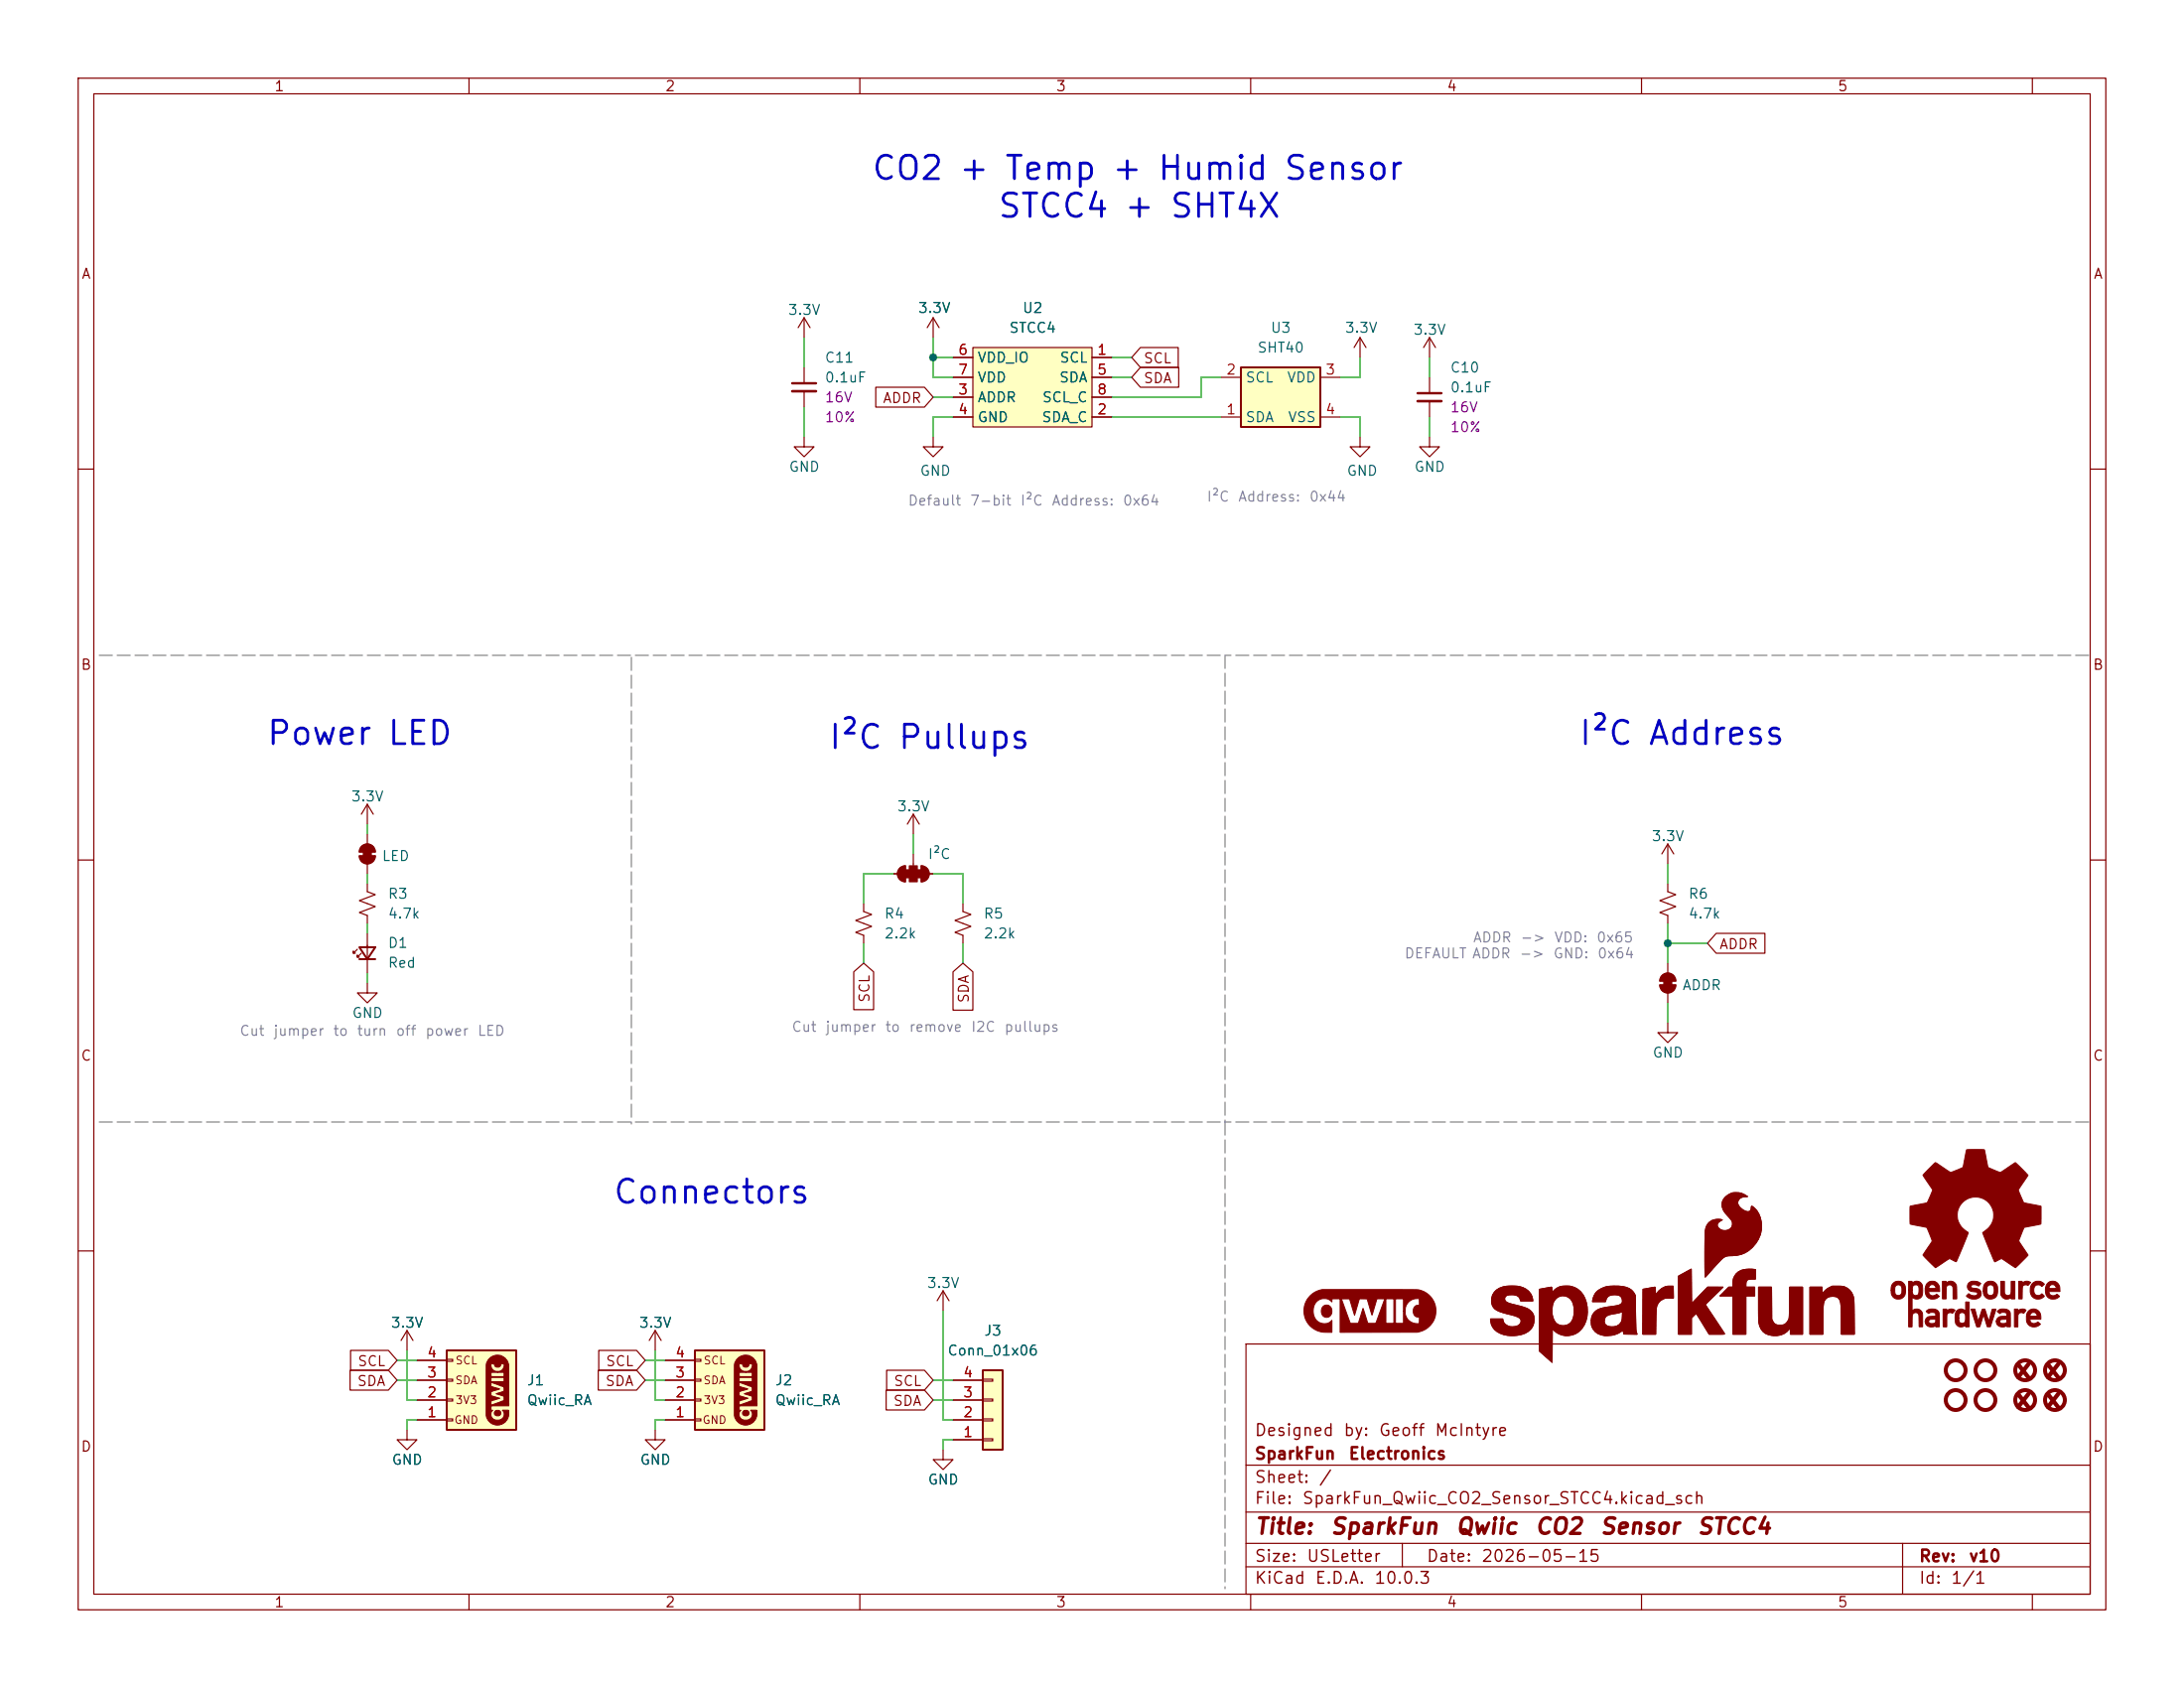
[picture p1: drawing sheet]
<svg xmlns="http://www.w3.org/2000/svg" width="279mm" height="216mm" viewBox="0 0 279 216" stroke-linecap="round" stroke-linejoin="round" font-family="sans-serif">
<g fill="none" stroke="#840000" stroke-width=".15">
<path d="M10 10h259.4v195.9h-259.4zM12 12h255.4v191.9h-255.4zM60 10v2M110 10v2M160 10v2M210 10v2M260 10v2M119.4 55.9v1.3h1.2l-1.2 1.2-1.3-1.2h1.3M182.9 55.9v1.3h1.2l-1.2 1.2-1.3-1.2h1.3M10 60h2M267.4 60h2M10 110h2"/>
<path d="M47 119.4v5.1M114.3 111.8h1.3M115.1 111l.4-.2 .3-.1v2.1a1.02 1.02 0 0 1-.9-.7 1.02 1.02 0 0 1 .2-1.1zM116.8 109.2v1.5M117.9 110.7a1.02 1.02 0 0 1 1 1.1 1.02 1.02 0 0 1-1 1zM118.1 111.8h1.3M267.4 110h2M45.7 121.4l-.5 .5v-.2v.2h.3M46.2 121.9l-.5 .5v-.2v.2h.3M47 125.7v1.3h1.3l-1.3 1.3-1.3-1.3h1.3M213.4 130.8v1.3h1.2l-1.2 1.3-1.3-1.3h1.3M10 160h2"/>
<path d="M159.4 171.9h108v32h-108zM267.4 160h2M83.8 182.9v1.3h1.3l-1.3 1.2-1.3-1.2h1.3M159.4 197.4h108M159.4 193.4h108M159.4 187.4h108M179.4 197.4v3M243.4 197.4v6.5M60 203.9v2M110 203.9v2M159.4 200.4h108M160 203.9v2"/>
<path d="M210 203.9v2M260 203.9v2"/>
</g>
<g fill="none" stroke="#840000" stroke-width=".51">
<circle cx="250.2" cy="175.3" r="1.27"/>
<circle cx="254" cy="175.3" r="1.27"/>
<circle cx="259.1" cy="175.3" r="1.27"/>
</g>
<g fill="#840000" stroke="#840000" stroke-width=".13">
<path d="M242.2 164.1a.97 .97 0 0 1 1.2-.1 .97 .97 0 0 1 .4 1.2 .94 .94 0 0 1-1 1 .94 .94 0 0 1-.9-1.2h.5a.5 .5 0 0 0 .5 .7 .5 .5 0 0 0 .4-.7 .49 .49 0 0 0-.4-.7 .49 .49 0 0 0-.5 .7h-.5l.1-.5z"/>
<path d="M244.2 163.9h.4v.2a.81 .81 0 0 1 1-.1 .81 .81 0 0 1 .4 .9v.2a.82 .82 0 0 1-.4 .9 .82 .82 0 0 1-1-.1v1.8a.81 .81 0 0 1 1-.2 .81 .81 0 0 1 .4 1v1.2h-.5v-1.2a.47 .47 0 0 0-.4-.6 .47 .47 0 0 0-.5 .6v1.2h-.4v-4.7h.4v.2a.44 .44 0 0 0 .5 .5 .44 .44 0 0 0 .4-.6 .54 .54 0 0 0-.4-.8 .47 .47 0 0 0-.5 .7h-.4z"/>
<path d="M246.4 167.7a1.02 1.02 0 0 1 1.7 .3v1.7h-.5v-.2a.8 .8 0 0 1-.8 .2 .8 .8 0 0 1-.5-.7h.4a.47 .47 0 0 0 .6 .3 .47 .47 0 0 0 .3-.6l-.7 .1-.2 .2h-.4a.77 .77 0 0 1 .9-.6l.4-.1a.4 .4 0 0 0-.1-.4 .4 .4 0 0 0-.5 0h-.1a.3 .3 0 0 1-.5-.2z"/>
<path d="M246.5 164.2a.92 .92 0 0 1 1.1-.3 .92 .92 0 0 1 .5 1v.3h-1.4a.58 .58 0 0 0 .4 .5 .58 .58 0 0 0 .6-.2l.4 .3a1.05 1.05 0 0 1-1.3 .3 1.05 1.05 0 0 1-.5-1.3h1.4a.47 .47 0 0 0-.5-.5 .47 .47 0 0 0-.5 .5h-.4z"/>
<path d="M248.5 163.9h.5v.2a.84 .84 0 0 1 1-.1 .84 .84 0 0 1 .3 1v1.1h-.4v-1.1a.48 .48 0 0 0-.5-.7 .48 .48 0 0 0-.4 .7v1.1h-.5z"/>
<path d="M248.6 167.4h.5v.3a.78 .78 0 0 1 1-.1l-.3 .4a.48 .48 0 0 0-.6 0 .48 .48 0 0 0-.1 .5v1.2h-.5z"/>
<path d="M251.5 166.5h.4v3.2h-.4v-.2a.8 .8 0 0 1-1 .1 .8 .8 0 0 1-.4-.9v-.1h.5a.48 .48 0 0 0 .4 .7 .48 .48 0 0 0 .5-.7 .48 .48 0 0 0-.5-.7 .48 .48 0 0 0-.4 .7h-.5a.83 .83 0 0 1 .3-1 .83 .83 0 0 1 .9 0l.2 .1z"/>
<path d="M251.9 164.1l.5-.2a1.28 1.28 0 0 1 1 .3l-.3 .3a.73 .73 0 0 0-.9 0v.2l.3 .1a.72 .72 0 0 1 1 .6 .72 .72 0 0 1-.9 .8 1.26 1.26 0 0 1-1.1-.4l.4-.3a.79 .79 0 0 0 1.1 0v-.1a.63 .63 0 0 0-.7-.2 .64 .64 0 0 1-.6-.4 .64 .64 0 0 1 .2-.7z"/>
<path d="M252.2 167.5l.4-.1 .5 1.6 .4-1.3a.29 .29 0 0 1 .4-.3l.5 1.5 .5-1.4h.4l-.7 2.2h-.4l-.4-1.5-.4 1.2a.25 .25 0 0 1-.3 .3h-.2z"/>
<path d="M254 164.1a.93 .93 0 0 1 1.1-.1 .93 .93 0 0 1 .5 .9 .95 .95 0 0 1-.8 1.3 .95 .95 0 0 1-1.1-1.1h.5a.49 .49 0 0 0 .6 .6 .49 .49 0 0 0 .3-.7 .49 .49 0 0 0-.4-.7 .49 .49 0 0 0-.5 .6v.2h-.5l.1-.7z"/>
<path d="M255.5 167.7a1.08 1.08 0 0 1 1.7 .2v1.8h-.5v-.2a.81 .81 0 0 1-1.3-.5h.4a.54 .54 0 0 0 .9 .1v-.4l-.6 .1h-.2l-.1 .2h-.4a.77 .77 0 0 1 .9-.6l.4-.1a.4 .4 0 0 0-.1-.4 .4 .4 0 0 0-.5 0l-.2 .1z"/>
<path d="M256 163.9h.4v1.1a.46 .46 0 0 0 .4 .7 .46 .46 0 0 0 .5-.6v-1.2h.5v2.2h-.5v-.2a.81 .81 0 0 1-1.3-.3z"/>
<path d="M247.1 149.1l.5-.4 1.6 1a.48 .48 0 0 0 .7 .1l1-.4a.42 .42 0 0 0 .3-.5l.4-1.8 2.1-.1 .2 .1 .4 1.9a.39 .39 0 0 0 .4 .5l1.2 .5 1.9-1.3 .4 .4 1.2 1.2-1.2 1.9 .5 1.2a.57 .57 0 0 0 .7 .5l1.7 .4v2.2l-2.1 .5-.6 1.3a.51 .51 0 0 0 .1 .8l1 1.4-.2 .2-1.5 1.4-1.4-.9a.5 .5 0 0 0-.8 0l-.4 .2-.1-.1-1.4-3.4a.24 .24 0 0 1 0-.3 .24 .24 0 0 1 .2-.1 2.34 2.34 0 0 0 .5-3.6 2.34 2.34 0 0 0-3.6 .2 2.34 2.34 0 0 0 .9 3.5l.1 .2-1.5 3.5-.1 .1-.3-.2a.54 .54 0 0 0-.9 .1l-1.4 .8-.2-.1-1.4-1.5 .8-1.2a.66 .66 0 0 0 .4-.7l-.6-1.3a.41 .41 0 0 0-.5-.4l-1.7-.3-.1-.5 .1-1.8 1.7-.4a.55 .55 0 0 0 .6-.5l.4-.9a.38 .38 0 0 0 0-.6l-1.1-1.6z"/>
<path d="M257.7 167.4h.4v.3a.69 .69 0 0 1 1.1-.1l-.3 .4a.51 .51 0 0 0-.6 0 .51 .51 0 0 0-.2 .6v1.1h-.4z"/>
<path d="M258.3 163.9h.4v.2l.5-.2h.3l.3 .1-.2 .2a.27 .27 0 0 1-.4 .1 .42 .42 0 0 0-.5 .6v1.2h-.4z"/>
<path d="M259.6 167.6a.98 .98 0 0 1 1.1 0 .98 .98 0 0 1 .4 1.1h-1.4a.58 .58 0 0 0 .4 .6 .58 .58 0 0 0 .6-.2l.3 .3a1.05 1.05 0 0 1-1.3 .2 1.05 1.05 0 0 1-.5-1.2h1.4a.47 .47 0 0 0-.5-.5 .47 .47 0 0 0-.4 .5h-.5l.1-.4z"/>
<path d="M260 164.1a1.05 1.05 0 0 1 1.5 .2l-.3 .3a.6 .6 0 0 0-.7-.2 .6 .6 0 0 0-.3 .7 .57 .57 0 0 0 .4 .6 .57 .57 0 0 0 .6-.2l.3 .2a1.01 1.01 0 0 1-1.3 .3 1.01 1.01 0 0 1-.5-1.2z"/>
<path d="M262 164.1a.93 .93 0 0 1 1-.1 .93 .93 0 0 1 .5 .9v.3h-1.4a.64 .64 0 0 0 1.1 .4l.3 .2a1.05 1.05 0 0 1-1.3 .2 1.05 1.05 0 0 1-.5-1.2h1.4a.47 .47 0 0 0-.5-.5 .47 .47 0 0 0-.5 .5h-.4l.1-.4z"/>
</g>
<path d="M46 121.2h2l-1 1.5zM46 122.7h2" fill="none" stroke="#840000" stroke-width=".25"/>
<g fill="#840000" stroke="#840000" stroke-width=".15">
<path d="M117.3 111.3h.6v1h-.6z"/>
<path d="M117.9 110.7a1.02 1.02 0 0 1 1 1.1 1.02 1.02 0 0 1-1 1z"/>
<path d="M116.3 110.7h1v2.1h-1z"/>
<path d="M115.8 111.3h.5v1h-.5z"/>
<path d="M115.1 111l.4-.2 .3-.1v2.1a1.02 1.02 0 0 1-.9-.7 1.02 1.02 0 0 1 .2-1.1z"/>
</g>
<path d="M57.1 172.7h8.9v10.2h-8.9z" fill="#ffffc2"/>
<g fill="#840000" stroke="#840000" stroke-width=".13">
<path d="M62.6 173.7a1.46 1.46 0 0 1 2.5 .9v5.2h-2.3v-.1l1.7-.6v-.5l-1-.3 1-.4v-2.4h-.8v-.1a.8 .8 0 0 0 .8-.9l-.4-.1a.4 .4 0 0 1-.4 .5 .4 .4 0 0 1-.4-.5l-.5 .1a.82 .82 0 0 0 .9 .9v.1h-.9v.6h1.7v.1h-1.7v.5h1.7v.7l-1.7-.6v.5l1.1 .4-1.1 .3v.5l1.1 .3-1.1 .4v1.2h.2a.82 .82 0 0 0 .4 1.3 .82 .82 0 0 0 1.1-.8l-.2-.5h.8a1.49 1.49 0 0 1-1.1 1.8 1.49 1.49 0 0 1-1.8-1.2v-6.4l.1-.5z"/>
<circle cx="63.7" cy="180.7" r=".4"/>
</g>
<path d="M57.1 172.7h8.9v10.2h-8.9z" fill="none" stroke="#840000" stroke-width=".25"/>
<g fill="none" stroke="#840000" stroke-width=".15">
<path d="M110.5 115.6v1l1 .4-2 .7 2 .8-2 .8 1 .3v1.1M116.8 104.1l-.7 1.3M116.8 104.1l.8 1.3M116.8 104.1v2.6M123.2 115.6v1l1 .4-2 .7 2 .8-2 .8 1 .3v1.1M53.3 179.1h3.8M53.3 176.5h3.8M53.3 174h3.8M57.1 173.9h.8v.2h-.8zM57.1 176.4h.8v.3h-.8zM57.1 178.9h.8v.3h-.8zM52.1 182.9v1.3h1.2l-1.2 1.2-1.3-1.2h1.3"/>
<path d="M53.3 181.6h3.8M57.1 181.5h.8v.2h-.8z"/>
</g>
<path d="M124.5 44.5h15.2v10.1h-15.2z" fill="#ffffc2"/>
<path d="M121.9 45.7h2.6M121.9 53.3h2.6M121.9 50.8h2.6M121.9 48.3h2.6M124.5 44.5h15.2v10.1h-15.2zM139.7 45.7h2.5M139.7 53.3h2.5M139.7 50.8h2.5M139.7 48.3h2.5M182.9 43.2l-.8 1.3M182.9 43.2l.7 1.3M182.9 43.2v2.5" fill="none" stroke="#840000" stroke-width=".15"/>
<path d="M158.7 47h10.2v7.6h-10.2z" fill="#ffffc2"/>
<path d="M158.7 47h10.2v7.6h-10.2z" fill="none" stroke="#840000" stroke-width=".25"/>
<g fill="none" stroke="#840000" stroke-width=".15">
<path d="M102.9 55.9v1.3h1.2l-1.2 1.2-1.3-1.2h1.3M102.9 40.6l-.8 1.3M102.9 40.6l.7 1.3M102.9 40.6v2.6M102.9 47v2M102.9 50v2.1M156.2 53.3h2.5M156.2 48.3h2.5M168.9 53.3h2.5M168.9 48.3h2.5M174 55.9v1.3h1.3l-1.3 1.2-1.3-1.2h1.3M174 43.2l-.8 1.3"/>
<path d="M174 43.2l.8 1.3M174 43.2v2.5M47 113v1l1 .4-2 .8 2 .8-2 .7 1 .4v1M83.8 170.2l-.7 1.3M83.8 170.2l.8 1.3M83.8 170.2v2.5M120.6 185.4v1.3h1.3l-1.3 1.3-1.2-1.3h1.2"/>
</g>
<path d="M101.3 49h3.1" fill="none" stroke="#840000" stroke-width=".3"/>
<path d="M101.3 50h3.1" fill="none" stroke="#840000" stroke-width=".33"/>
<path d="M125.7 175.3h2.6v10.1h-2.6z" fill="#ffffc2"/>
<path d="M125.7 175.3h2.6v10.1h-2.6z" fill="none" stroke="#840000" stroke-width=".25"/>
<g fill="none" stroke="#840000" stroke-width=".15">
<path d="M119.4 40.6l-.8 1.3M119.4 40.6l.7 1.3M119.4 40.6v2.6M120.6 165.1l-.7 1.3M120.6 165.1l.8 1.3M120.6 165.1v2.5M121.9 179.1h3.8M121.9 176.5h3.8M125.7 178.9h1.3v.3h-1.3zM125.7 176.4h1.3v.3h-1.3zM121.9 184.2h3.8M121.9 181.6h3.8"/>
<path d="M125.7 184h1.3v.3h-1.3zM125.7 181.5h1.3v.2h-1.3z"/>
</g>
<path d="M88.9 172.7h8.9v10.2h-8.9z" fill="#ffffc2"/>
<g fill="#840000" stroke="#840000" stroke-width=".13">
<path d="M94.4 173.7a1.46 1.46 0 0 1 2.4 .9v5.2h-2.2v-.1l1.6-.6v-.5l-1-.3 1-.4v-2.4h-.8v-.1a.8 .8 0 0 0 .8-.9l-.4-.1a.4 .4 0 0 1-.4 .5 .4 .4 0 0 1-.4-.5l-.4 .1a.82 .82 0 0 0 .8 .9v.1h-.8v.6h1.6v.1h-1.6v.5h1.6v.7l-1.6-.6v.5l1.1 .4-1.1 .3v.5l1.1 .3-1.1 .4v1.2h.2a.82 .82 0 0 0 .4 1.3 .82 .82 0 0 0 1.1-.8l-.3-.5h.8a1.49 1.49 0 0 1-1.1 1.8 1.49 1.49 0 0 1-1.8-1.2l.1-6.4 .1-.5z"/>
<path d="M191.2 165.3a3.2 3.2 0 0 1 2.9-.8 2.1 2.1 0 0 1 2 1.9h-1.6a.91 .91 0 0 0-1.1-.8 .68 .68 0 0 0-.9 .5l.1 .3a7.5 7.5 0 0 0 2.5 .8 1.62 1.62 0 0 1 .9 2.6 3.2 3.2 0 0 1-3 1 2.25 2.25 0 0 1-2.3-2.1h1.6a1.29 1.29 0 0 0 .9 1 1.29 1.29 0 0 0 1.3-.5 .56 .56 0 0 0-.4-.8l-.3-.1a7 7 0 0 1-2.7-1 1.67 1.67 0 0 1 .1-2z"/>
<path d="M196.9 164.9l1.6-.3v.8a2.5 2.5 0 0 1 2.6-.8 2.5 2.5 0 0 1 1.8 2 3.4 3.4 0 0 1-1.4 4 2.41 2.41 0 0 1-2.9-.7v4.4l-1.7-1.5v-5.1h1.6a1.53 1.53 0 0 0 1.9 1.8 1.63 1.63 0 0 0 1-1.8 1.71 1.71 0 0 0-1.2-1.9 1.46 1.46 0 0 0-1.6 1.6l-.1 .3h-1.6z"/>
<path d="M204.3 165.1a4.1 4.1 0 0 1 4.4-.1l.5 .7 .1 4.1 .1 .9-1.7-.1-.1-.5a2.98 2.98 0 0 1-3.5 .2l-.5-.7v-.7h1.6a.76 .76 0 0 0 .9 .8 1.3 1.3 0 0 0 1.5-1.6v-.3l-.5 .1a3.9 3.9 0 0 0-1.7 .5l-.2 .5h-1.6a1.66 1.66 0 0 1 1.5-1.6l.4-.1a4 4 0 0 0 1.9-.5 .76 .76 0 0 0 0-.8 .76 .76 0 0 0-.8-.3 .96 .96 0 0 0-1.2 .9h-1.7l.2-.8z"/>
<path d="M210.2 164.9l1.5-.3 .1 1.1a2.13 2.13 0 0 1 2.3-1.2v1.5h-.5a1.51 1.51 0 0 0-1.7 1.7l-.1 3h-1.6z"/>
<path d="M214.7 163.2l1.7-.9v4.4l2.1-2.1h1.9l-2.2 2.3 2.4 3.7-1.9 .1-1.7-2.7-.6 .6v2.1h-1.7z"/>
<path d="M220.7 153.1a2.13 2.13 0 0 1 2.9-.1 .99 .99 0 0 0-1.3 .8 1.5 1.5 0 0 0 1.5 1.1l.1-.1 .2-.5a2.66 2.66 0 0 1 1.3 2.5 3.9 3.9 0 0 1-4.2 3.8 2.13 2.13 0 0 0-1.5 1l-1.6 1.7v-4.2a5.2 5.2 0 0 1 .3-2.4 1.71 1.71 0 0 1 1.9-.7 .64 .64 0 0 0-.5 .4 .64 .64 0 0 0 .1 .7 .98 .98 0 0 0 1.2 .2 .98 .98 0 0 0 .5-1.2l-.2-.2a3.2 3.2 0 0 1-1.1-1.9l.2-.6z"/>
<path d="M222.1 163a2.63 2.63 0 0 1 2.5-.6v1.2a1.14 1.14 0 0 0-1.2 .3v.7h1.1v1.2h-1.1v4.9h-1.7v-4.9h-1.7l1.2-1.2h.5l.1-1.1z"/>
<path d="M225 164.6h1.6l.1 4.1a1.12 1.12 0 0 0 1.5 .7 1.52 1.52 0 0 0 .7-1.6v-3.2h1.7v6.1h-1.6v-.9a2.34 2.34 0 0 1-3.7 .2 4.1 4.1 0 0 1-.3-2.3z"/>
<path d="M231.5 164.6h1.6v.9a2.42 2.42 0 0 1 2.7-1 2.11 2.11 0 0 1 1.4 2.4v3.8h-1.6v-2.3a5.3 5.3 0 0 0-.3-2.2 1.19 1.19 0 0 0-1.4-.3 1.19 1.19 0 0 0-.7 1.3v3.5h-1.7z"/>
<path d="M169.2 167.1a.73 .73 0 0 1 1 0 .73 .73 0 0 1 .1 1 .69 .69 0 0 1-.9 .3 .69 .69 0 0 1-.4-.8z"/>
<path d="M167.7 165.7l.5-.4 .9-.4 12 .1a2.74 2.74 0 0 1 2.6 2.6 2.74 2.74 0 0 1-2.4 2.8h-9.9v-4.3h.2l1.1 3.2h1.1l.6-2 .6 2h4.6v-1.6h.2a1.51 1.51 0 0 0 1.8 1.6v-.8a.76 .76 0 0 1-.8-.8 .76 .76 0 0 1 .8-.8v-.8a1.54 1.54 0 0 0-1.8 1.6h-.2v-1.6h-1.1v3.2h-.2v-3.2h-1v3.2h-1.3l1.1-3.2h-.9l-.7 2.1-.6-2.1h-1l-.6 2.1-.6-1.8a.23 .23 0 0 0-.1-.3 .23 .23 0 0 0-.2 0h-2v.4a1.42 1.42 0 0 0-1.7-.2 1.42 1.42 0 0 0-.7 1.6 1.39 1.39 0 0 0 .9 1.3 1.39 1.39 0 0 0 1.5-.3v1.5a3.1 3.1 0 0 1-3.4-1.7 2.74 2.74 0 0 1 .7-3z"/>
<circle cx="95.4" cy="180.7" r=".4"/>
</g>
<path d="M88.9 172.7h8.9v10.2h-8.9z" fill="none" stroke="#840000" stroke-width=".25"/>
<g fill="none" stroke="#840000" stroke-width=".15">
<path d="M112 49.5h6.3l1.1 1.3-1.1 1.3h-6.3zM121.9 45.7h2.6M121.9 53.3h2.6M121.9 50.8h2.6M121.9 48.3h2.6M139.7 45.7h2.5M139.7 53.3h2.5M139.7 50.8h2.5M139.7 48.3h2.5M145.9 44.4h4.8v2.6h-4.8l-1.1-1.3zM145.9 47h4.9v2.5h-4.9l-1.1-1.2zM182.9 48.3v2"/>
<path d="M182.9 51.3v2M46 109.5h2a1.02 1.02 0 0 1-1 1 1.02 1.02 0 0 1-1-1zM46.3 108.3a1.02 1.02 0 0 1 1.1-.3 1.02 1.02 0 0 1 .6 1h-2l.1-.5zM47 102.9l-.8 1.2M47 102.9l.8 1.2M47 102.9v2.5M47 106.7v1.3M47 110.5v1.3M213.4 113v1l1 .4-2.1 .8 2.1 .8-2.1 .7 1.1 .4v1M213.4 108v2.5M213.4 108l-.8 1.2M213.4 108l.7 1.2"/>
<path d="M219.6 119.4h6.2v2.5h-6.2l-1.2-1.2zM109.2 124.3l1.3-1.1 1.3 1.1v4.8h-2.6zM121.9 124.3l1.3-1.1 1.3 1.1v4.9h-2.6zM212.3 126h2.1a1.02 1.02 0 0 1-1 1 1.02 1.02 0 0 1-1.1-1zM212.6 124.8a1.02 1.02 0 0 1 1.1-.3 1.02 1.02 0 0 1 .7 1h-2.1l.1-.4zM213.4 123.2v1.3M213.4 127v1.3M44.8 175.3h4.9l1.1 1.2-1.1 1.3h-4.9zM44.8 172.7h4.9l1.1 1.3-1.1 1.3h-4.9zM52.1 170.2l-.8 1.3M52.1 170.2l.7 1.3M52.1 170.2v2.5"/>
<path d="M53.3 179.1h3.8M53.3 176.5h3.8M53.3 174h3.8M76.5 175.3h4.9l1.1 1.2-1.1 1.3h-4.9zM76.6 172.7h4.8l1.1 1.3-1.1 1.3h-4.8zM85.1 179.1h3.8M85.1 176.5h3.8M85.1 174h3.8M88.9 173.9h.8v.2h-.8zM88.9 176.4h.8v.3h-.8zM88.9 178.9h.8v.3h-.8zM113.4 177.8h4.9l1.1 1.3-1.1 1.2h-4.9z"/>
<path d="M113.4 175.3h4.9l1.1 1.2-1.1 1.3h-4.9zM121.9 179.1h3.8M121.9 176.5h3.8M53.3 181.6h3.8M85.1 181.6h3.8M88.9 181.5h.8v.2h-.8zM121.9 181.6h3.8M121.9 184.2h3.8"/>
</g>
<path d="M181.4 50.3h3" fill="none" stroke="#840000" stroke-width=".3"/>
<path d="M181.4 51.3h3" fill="none" stroke="#840000" stroke-width=".33"/>
<g fill="#840000" stroke="#840000" stroke-width=".15">
<path d="M212.9 125.2h1v1h-1z"/>
<path d="M212.3 126h2.1a1.02 1.02 0 0 1-1 1 1.02 1.02 0 0 1-1.1-1z"/>
<path d="M212.6 124.8a1.02 1.02 0 0 1 1.1-.3 1.02 1.02 0 0 1 .7 1h-2.1l.1-.4z"/>
<path d="M46.5 108.7h1v1h-1z"/>
<path d="M46 109.5h2a1.02 1.02 0 0 1-1 1 1.02 1.02 0 0 1-1-1z"/>
<path d="M46.3 108.3a1.02 1.02 0 0 1 1.1-.3 1.02 1.02 0 0 1 .6 1h-2l.1-.5z"/>
</g>
<g fill="none" stroke="#840000" stroke-width=".51">
<circle cx="250.2" cy="179.1" r="1.27"/>
<circle cx="254" cy="179.1" r="1.27"/>
<circle cx="259.1" cy="179.1" r="1.27"/>
<circle cx="262.9" cy="175.3" r="1.27"/>
<circle cx="262.9" cy="179.1" r="1.27"/>
</g>
<path d="M12.7 83.8h143.5M80.8 84.1v59.7M156.7 83.8v59.7M267.2 83.8h-110.5M12.7 143.5h143.5M156.7 143.5v59.7M267.2 143.5h-110.5" fill="none" stroke="#848484" stroke-width=".15" stroke-dasharray="1.7 .6"/>
<g fill="none" stroke="#009600" stroke-width=".15">
<path d="M102.9 43.2v3.8M102.9 52.1v3.8M119.4 50.8h2.5M119.4 43.2v5.1h2.5M119.4 45.7h2.5M121.9 53.3h-2.5v2.6M142.2 53.3h14M142.2 48.3h2.6M142.2 45.7h2.6M156.2 48.3h-2.5v2.5h-11.5M171.4 53.3h2.6v2.6M174 45.7v2.6h-2.6"/>
<path d="M182.9 45.7v2.6M182.9 53.3v2.6M47 105.4v1.3M47 111.8v1.2M47 118.1v1.3M114.3 111.8h-3.8v3.8M116.8 106.7v2.5M119.4 111.8h3.8v3.8M213.4 110.5v2.5M213.4 118.1v5.1M47 124.5v1.2M110.5 120.7v2.5"/>
<path d="M123.2 120.7v2.5M213.4 128.3v2.5M213.4 120.7h5M50.8 176.5h2.5M50.8 174h2.5M52.1 172.7v6.4h1.2M82.5 176.5h2.6M82.5 174h2.6M83.8 172.7v6.4h1.3M119.4 176.5h2.5M119.4 179.1h2.5M120.6 167.6v14h1.3"/>
<path d="M53.3 181.6h-1.2v1.3M85.1 181.6h-1.3v1.3M121.9 184.2h-1.3v1.2"/>
</g>
<g fill="#009600" stroke="#009600" stroke-width=".13">
<circle cx="119.4" cy="45.7" r=".46"/>
<circle cx="213.4" cy="120.7" r=".46"/>
</g>
<g font-size="3" fill="#0000c2">
<text x="111.3" y="23.8">CO2 + Temp + Humid Sensor</text>
<text x="127.5" y="28.6">STCC4 + SHT4X</text>
<text x="33.9" y="96">Power LED</text>
<text x="105.8" y="96.5">I²C Pullups</text>
<text x="201.8" y="96">I²C Address</text>
<text x="78.2" y="154.7">Connectors</text>
</g>
<g font-size="2.5" fill="#840000">
<text x="257.6" y="176.9">x x</text>
<text x="257.6" y="180.7">x x</text>
</g>
<g font-size="2" fill="#840000">
<text x="160.4" y="196.7">Title:</text>
<text x="170.1" y="196.7">SparkFun</text>
<text x="186.1" y="196.7">Qwiic</text>
<text x="196.2" y="196.7">CO2</text>
<text x="204.6" y="196.7">Sensor</text>
<text x="217" y="196.7">STCC4</text>
</g>
<g font-size="1.5" fill="#840000">
<text x="160.4" y="184">Designed</text>
<text x="171.8" y="184">by:</text>
<text x="176.3" y="184">Geoff</text>
<text x="183.4" y="184">McIntyre</text>
<text x="160.4" y="190">Sheet:</text>
<text x="160.4" y="187">SparkFun</text>
<text x="168.6" y="190">/</text>
<text x="172.4" y="187">Electronics</text>
<text x="160.4" y="192.7">File:</text>
<text x="166.5" y="192.7">SparkFun_Qwiic_CO2_Sensor_STCC4.kicad_sch</text>
<text x="160.4" y="202.9">KiCad</text>
<text x="160.4" y="200.1">Size:</text>
<text x="167.1" y="200.1">USLetter</text>
<text x="168.1" y="202.9">E.D.A.</text>
<text x="175.7" y="202.9">10.0.3</text>
<text x="182.4" y="200.1">Date:</text>
<text x="189.4" y="200.1">2026-05-15</text>
<text x="245.4" y="200.1">Rev:</text>
<text x="245.4" y="202.9">Id:</text>
<text x="249.5" y="202.9">1/1</text>
<text x="251.8" y="200.1">v10</text>
</g>
<g font-size="1.3" fill="#840000">
<text x="35" y="12">1</text>
<text x="85" y="12">2</text>
<text x="135" y="12">3</text>
<text x="185" y="12">4</text>
<text x="235" y="12">5</text>
<text x="10.3" y="36">A</text>
<text x="267.7" y="36">A</text>
<text x="146.2" y="46.8">SCL</text>
<text x="112.8" y="51.9">ADDR</text>
<text x="146.2" y="49.3">SDA</text>
<text x="10.3" y="86">B</text>
<text x="267.7" y="86">B</text>
<text x="219.9" y="121.7">ADDR</text>
<text x="111.6" y="128.3" transform="rotate(-90 111.6 128.3)">SCL</text>
<text x="124.3" y="128.4" transform="rotate(-90 124.3 128.4)">SDA</text>
<text x="10.3" y="136">C</text>
<text x="267.7" y="136">C</text>
<text x="45.6" y="177.6">SDA</text>
<text x="45.7" y="175.1">SCL</text>
<text x="77.3" y="177.6">SDA</text>
<text x="77.4" y="175.1">SCL</text>
<text x="114.2" y="177.6">SCL</text>
<text x="10.3" y="186">D</text>
<text x="114.2" y="180.1">SDA</text>
<text x="267.7" y="186">D</text>
<text x="35" y="205.9">1</text>
<text x="85" y="205.9">2</text>
<text x="135" y="205.9">3</text>
<text x="185" y="205.9">4</text>
<text x="235" y="205.9">5</text>
</g>
<g font-size="1.3" fill="#006464">
<text x="100.7" y="40.6">3.3V</text>
<text x="117.4" y="40.3">3.3V</text>
<text x="130.7" y="40.3">U2</text>
<text x="105.4" y="46.7">C11</text>
<text x="125" y="46.7">VDD_IO</text>
<text x="129" y="42.9">STCC4</text>
<text x="135.5" y="46.7">SCL</text>
<text x="160.8" y="45.4">SHT40</text>
<text x="162.5" y="42.9">U3</text>
<text x="172" y="42.9">3.3V</text>
<text x="180.7" y="43.1">3.3V</text>
<text x="185.4" y="48">C10</text>
<text x="105.4" y="49.2">0.1uF</text>
<text x="125" y="51.8">ADDR</text>
<text x="125" y="49.2">VDD</text>
<text x="133.2" y="51.8">SCL_C</text>
<text x="135.4" y="49.2">SDA</text>
<text x="159.3" y="49.2">SCL</text>
<text x="164.6" y="49.2">VDD</text>
<text x="185.4" y="50.5">0.1uF</text>
<text x="125" y="54.3">GND</text>
<text x="133.2" y="54.3">SDA_C</text>
<text x="159.3" y="54.3">SDA</text>
<text x="164.7" y="54.3">VSS</text>
<text x="100.8" y="60.7">GND</text>
<text x="117.6" y="61.2">GND</text>
<text x="172.2" y="61.2">GND</text>
<text x="180.8" y="60.7">GND</text>
<text x="44.8" y="102.8">3.3V</text>
<text x="114.7" y="104.1">3.3V</text>
<text x="211.2" y="107.9">3.3V</text>
<text x="48.8" y="110.4">LED</text>
<text x="118.6" y="110.2">I²C</text>
<text x="49.5" y="115.3">R3</text>
<text x="49.5" y="117.8">4.7k</text>
<text x="113" y="117.8">R4</text>
<text x="125.7" y="117.8">R5</text>
<text x="215.9" y="115.3">R6</text>
<text x="215.9" y="117.8">4.7k</text>
<text x="49.5" y="121.6">D1</text>
<text x="49.5" y="124.1">Red</text>
<text x="113" y="120.4">2.2k</text>
<text x="125.7" y="120.4">2.2k</text>
<text x="45" y="130.5">GND</text>
<text x="215.1" y="127">ADDR</text>
<text x="211.3" y="135.6">GND</text>
<text x="118.5" y="165.1">3.3V</text>
<text x="49.9" y="170.1">3.3V</text>
<text x="81.7" y="170.1">3.3V</text>
<text x="121.1" y="173.7">Conn_01x06</text>
<text x="125.8" y="171.2">J3</text>
<text x="67.3" y="177.5">J1</text>
<text x="99.1" y="177.5">J2</text>
<text x="67.3" y="180">Qwiic_RA</text>
<text x="99.1" y="180">Qwiic_RA</text>
<text x="50" y="187.7">GND</text>
<text x="81.8" y="187.7">GND</text>
<text x="118.6" y="190.2">GND</text>
</g>
<g font-size="1.3" fill="#a90000">
<text x="122.5" y="45.7">6</text>
<text x="140.3" y="45.7">1</text>
<text x="122.5" y="50.8">3</text>
<text x="122.5" y="53.3">4</text>
<text x="122.5" y="48.2">7</text>
<text x="140.3" y="53.3">2</text>
<text x="140.3" y="48.2">5</text>
<text x="140.3" y="50.8">8</text>
<text x="156.8" y="53.3">1</text>
<text x="156.8" y="48.2">2</text>
<text x="169.5" y="48.2">3</text>
<text x="169.5" y="53.3">4</text>
<text x="54.5" y="174">4</text>
<text x="86.3" y="174">4</text>
<text x="54.5" y="179">2</text>
<text x="54.5" y="176.5">3</text>
<text x="86.3" y="179">2</text>
<text x="86.3" y="176.5">3</text>
<text x="123.1" y="179">3</text>
<text x="123.1" y="176.5">4</text>
<text x="54.5" y="181.6">1</text>
<text x="86.3" y="181.6">1</text>
<text x="123.1" y="184.1">1</text>
<text x="123.1" y="181.6">2</text>
</g>
<g font-size="1.3" fill="#840084">
<text x="105.4" y="51.8">16V</text>
<text x="185.4" y="53">16V</text>
<text x="105.4" y="54.3">10%</text>
<text x="185.4" y="55.6">10%</text>
</g>
<g font-size="1.3" fill="#848484">
<text x="116.1" y="65">Default</text>
<text x="124" y="65">7-bit</text>
<text x="130.4" y="65">I²C</text>
<text x="134.5" y="65">Address:</text>
<text x="143.5" y="65">0x64</text>
<text x="154.3" y="64.5">I²C</text>
<text x="158.3" y="64.5">Address:</text>
<text x="167.4" y="64.5">0x44</text>
<text x="179.6" y="122.9">DEFAULT ADDR</text>
<text x="188.4" y="120.9">ADDR</text>
<text x="194.3" y="122.9">-&gt;</text>
<text x="194.4" y="120.9">-&gt;</text>
<text x="198.6" y="122.9">GND:</text>
<text x="198.7" y="120.9">VDD:</text>
<text x="204.1" y="120.9">0x65</text>
<text x="204.3" y="122.9">0x64</text>
<text x="30.6" y="132.8">Cut</text>
<text x="34.9" y="132.8">jumper</text>
<text x="42.5" y="132.8">to</text>
<text x="45.6" y="132.8">turn</text>
<text x="50.5" y="132.8">off</text>
<text x="54.3" y="132.8">power</text>
<text x="61" y="132.8">LED</text>
<text x="101.2" y="132.3">Cut</text>
<text x="105.5" y="132.3">jumper</text>
<text x="113.1" y="132.3">to</text>
<text x="116.2" y="132.3">remove</text>
<text x="124.1" y="132.3">I2C</text>
<text x="128.4" y="132.3">pullups</text>
</g>
<g font-size="1" fill="#840000">
<text x="58.2" y="177.3">SDA</text>
<text x="58.2" y="174.8">SCL</text>
<text x="58.2" y="179.8">3V3</text>
<text x="89.9" y="177.3">SDA</text>
<text x="89.9" y="174.8">SCL</text>
<text x="89.9" y="179.8">3V3</text>
<text x="58" y="182.4">GND</text>
<text x="89.8" y="182.4">GND</text>
</g>
</svg>
